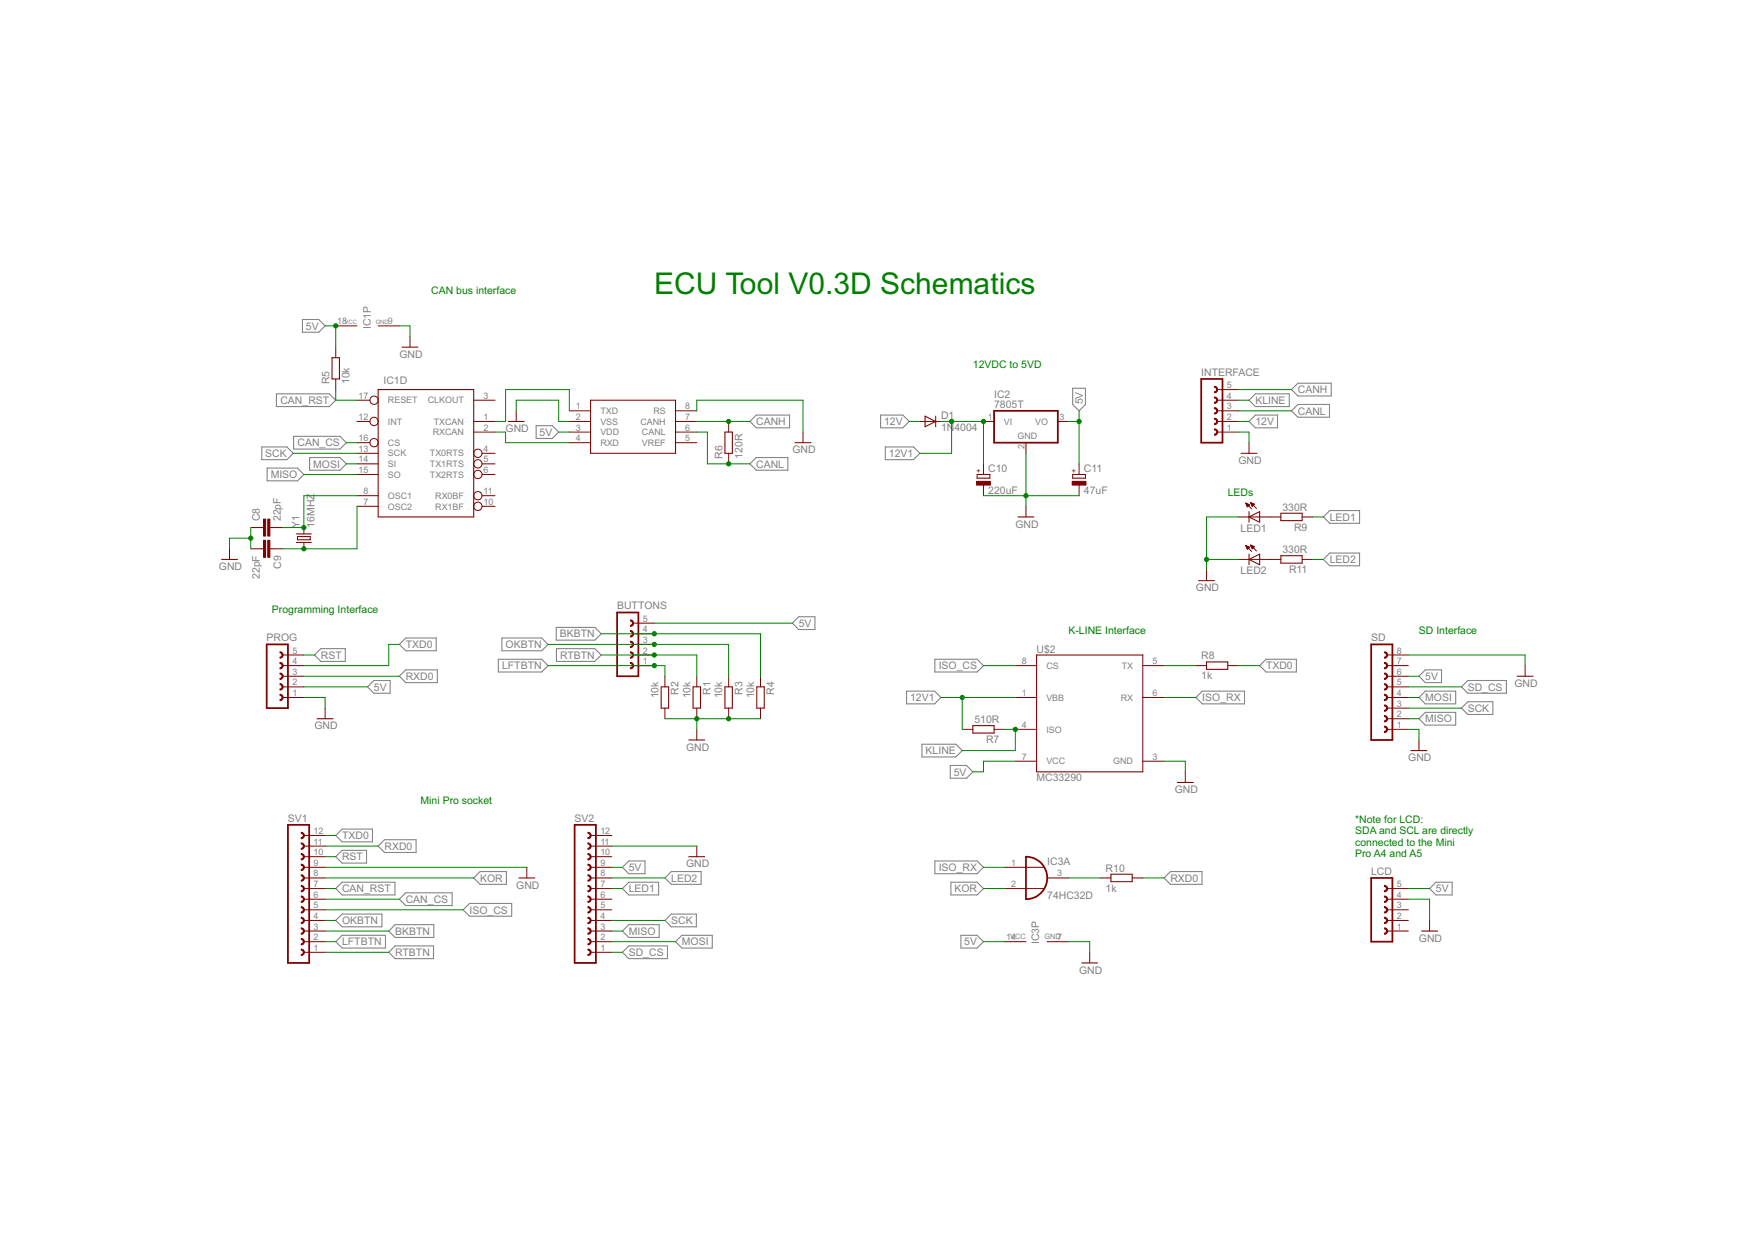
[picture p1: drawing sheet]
<svg xmlns="http://www.w3.org/2000/svg" width="420mm" height="297mm" viewBox="0 0 420 297" stroke-linecap="round" stroke-linejoin="round" font-family="sans-serif">
<g fill="none" stroke="#808080" stroke-width=".25">
<path d="M72.3 76.4h3.9l1.5 1.5-1.5 1.6h-3.9zM66.1 94.2h12.7l1.5 1.5-1.5 1.5h-12.7zM210.6 99.3h5.3l1.5 1.5-1.5 1.5h-5.3zM256.5 92.9h3.1v3.8l-1.6 1.6-1.5-1.6zM300.2 99.3h5.3v3h-5.3l-1.5-1.5zM300.2 94.2h8.1v3h-8.1l-1.5-1.5zM308.8 93.2l1.6-1.5h7.9v3h-7.9zM308.8 98.3l1.6-1.6h7.5v3.1h-7.5zM62.6 106.9h6l1.5 1.5-1.5 1.5h-6zM63.9 112h7.2l1.6 1.5-1.6 1.5h-7.2zM70.2 104.4h11.1l1.5 1.5-1.5 1.5h-11.1zM74 109.4h7.3l1.5 1.5-1.5 1.6h-7.3z"/>
<path d="M128.2 101.8h3.9l1.5 1.5-1.5 1.6h-3.9zM179.3 100.8l1.5-1.5h8v3h-8zM179.3 110.9l1.5-1.5h7.6v3.1h-7.6zM211.7 106.9h6.7l1.6 1.5-1.6 1.5h-6.7zM316.5 123.6l1.5-1.5h7.1v3.1h-7.1zM316.5 133.8l1.5-1.5h7.1v3h-7.1zM75.2 156.7l1.5-1.6h5.9v3.1h-5.9zM95.5 154.1l1.5-1.5h7.3v3h-7.3zM119.2 157.7h10.3l1.6 1.5-1.6 1.5h-10.3zM120 152.6h9.5l1.6 1.5-1.6 1.5h-9.5zM133 150.1h9.2l1.6 1.5-1.6 1.5h-9.2zM133.1 155.1h9.1l1.6 1.6-1.6 1.5h-9.1z"/>
<path d="M189.5 149l1.5-1.5h3.9v3.1h-3.9zM223.6 157.7h10.1l1.5 1.5-1.5 1.5h-10.1zM301.2 159.2l1.5-1.5h7.3v3h-7.3zM87.9 164.3l1.5-1.5h3.9v3h-3.9zM97 160.2h7.6v3.1h-7.6l-1.5-1.6zM216.8 165.3h6.7l1.5 1.5-1.5 1.5h-6.7zM220.5 178h8.1l1.5 1.5-1.5 1.5h-8.1zM286 166.8l1.5-1.5h10.1v3h-10.1zM339.3 161.7l1.5-1.5h3.9v3.1h-3.9zM339.3 166.8l1.5-1.5h7.3v3h-7.3zM339.3 171.9l1.5-1.5h7.3v3h-7.3zM349.5 169.4l1.5-1.6h6v3.1h-6z"/>
<path d="M351 162.8h9.2v3h-9.2l-1.5-1.5zM80.3 199.8l1.5-1.5h7.3v3h-7.3zM227.2 183.1h3.9l1.5 1.5-1.5 1.5h-3.9zM80.3 204.9l1.5-1.5h5.9v3h-5.9zM81.8 211h12.6v3h-12.6l-1.5-1.5zM81.8 218.6h9.5v3.1h-9.5l-1.5-1.6zM90.4 202.4l1.5-1.6h7.6v3.1h-7.6zM95.5 215.1l1.5-1.6h11.1v3.1h-11.1zM110.7 217.6l1.6-1.5h10.1v3h-10.1zM114.8 208.4h6.3v3.1h-6.3l-1.5-1.5zM148.8 207.4l1.6-1.5h3.8v3.1h-3.8zM150.4 211h7.1v3h-7.1l-1.6-1.5z"/>
<path d="M160.5 208.4h7.2v3.1h-7.2l-1.5-1.5zM223.6 205.9h10.1l1.5 1.5-1.5 1.6h-10.1zM227.4 211h6.3l1.5 1.5-1.5 1.5h-6.3zM279.9 208.4h7.5v3.1h-7.5l-1.5-1.5zM341.9 212.5l1.5-1.5h3.9v3h-3.9zM80.3 225.2l1.5-1.5h10.4v3h-10.4zM94.5 226.2h9.2v3.1h-9.2l-1.5-1.5zM94.5 221.1h9.2v3.1h-9.2l-1.5-1.5zM148.8 227.8l1.6-1.6h9.2v3.1h-9.2zM148.8 222.7l1.6-1.6h7.2v3.1h-7.2zM159 220.1l1.5-1.5h6v3.1h-6zM161.5 225.2l1.6-1.5h7.2v3h-7.2z"/>
<path d="M229.8 223.7h3.9l1.5 1.5-1.5 1.5h-3.9z"/>
</g>
<g fill="none" stroke="#800000" stroke-width=".25">
<path d="M79.4 85.6h1.8v5h-1.8zM90.4 93.2h22.9v30.4h-22.9zM96.1 83h3.8M141.2 95.7h20.3v12.7h-20.3zM221.2 99.5l2.6 1.3-2.6 1.3zM223.8 99.5v2.6M121.5 100.8h3.8M173.4 103.3h1.7v5.1h-1.7zM190.1 105.9h3.8M233.7 113.5h3v.9h-3zM256.5 113.5h3.1v.9h-3.1zM296.8 108.4h3.8"/>
<path d="M53 133.8h3.8M70.9 127.7h3.5M70.9 129.7h3.5M71.1 128.3h3.1v.8h-3.1zM243.4 123.6h3.8M286.6 138.9h3.8M298.7 123.6l2.5-1.2v2.5zM298.7 122.4v2.5M298.7 132.5v2.6M298.7 133.8l2.5-1.3v2.6zM306.3 122.7h5.1v1.8h-5.1zM306.3 132.9h5.1v1.8h-5.1z"/>
<path d="M247.9 156.7h25.4v27.9h-25.4zM288.5 158.3h5.1v1.8h-5.1zM75.8 171.9h3.9M158.1 164.3h1.8v5.1h-1.8zM164.7 177h3.8M165.7 164.3h1.8v5.1h-1.8zM173.4 164.3h1.7v5.1h-1.7zM181 164.3h1.8v5.1h-1.8zM232.6 173.5h5.1v1.8h-5.1zM337.4 179.5h3.8M362.8 161.7h3.8M281.5 187.1h3.8"/>
<path d="M124.1 210h3.8M164.7 204.9h3.8M265.7 209.1h5v1.8h-5zM258.7 230.3h3.8M340 222.7h3.8"/>
</g>
<g fill="none" stroke="#800000" stroke-width=".24">
<path d="M80.3 77.9h5.1M90.4 77.9h5.1M80.3 83v2.6M80.3 90.6v2.6M85.4 95.7h3.1M98 80.5v2.5M113.3 95.7h5.1M123.4 98.3v2.5M136.1 98.3h5.1M161.5 98.3h5.1M291.1 98.3h5M291.1 95.7h5"/>
<path d="M291.1 93.2h5M85.4 100.8h3.1M85.4 105.9h3.1M85.4 118.6h5M85.4 108.4h5M85.4 110.9h5M85.4 113.5h5M113.3 100.8h5.1M113.3 103.3h5.1M115.3 118.6h3.1M115.3 108.4h3.1M115.3 110.9h3.1"/>
<path d="M115.3 113.5h3.1M136.1 100.8h5.1M136.1 103.3h5.1M136.1 105.9h5.1M161.5 100.8h5.1M161.5 103.3h5.1M161.5 105.9h5.1M174.2 100.8v2.5M174.2 108.4v2.5M192 103.3v2.6M220 100.8h5M235.2 100.8h2.5"/>
<path d="M235.2 110.9v2.6M235.2 116v2.6M245.3 105.9v2.5M253 100.8h2.5M258 110.9v2.6M258 116v2.6M291.1 100.8h5M291.1 103.3h5M298.7 105.9v2.5M54.9 131.3v2.5M60 126.2h3M60 131.3h3"/>
<path d="M64.5 126.2h3.1M64.5 131.3h3.1M72.7 126.2v1.5M72.7 129.7v1.6M85.4 121.1h5M115.3 121.1h3.1M245.3 121.1v2.5M288.5 136.3v2.6M296.1 123.6h10.2M296.1 133.8h10.2M297.9 120.3l1.4 1.4M297.9 120.3l.9 .4-.5 .5z"/>
<path d="M297.9 130.5l1.4 1.4M297.9 130.5l.9 .4-.5 .5zM297.9 130.6h.2M298 120.4h.1M298 120.5h.4M298 130.7h.4M298 130.8h.6M298.1 120.7h.6M298.1 120.8h.6M298.1 130.9h.7M298.2 131h.4M298.2 120.9h.4"/>
<path d="M298.2 131.2h.3M298.2 121h.3M298.3 121.2h.1M298.3 131.3h.1M299.1 120.2l1.4 1.4M299.1 120.2l.9 .4-.6 .5zM299.1 130.4l1.4 1.4M299.1 130.4l.9 .3-.6 .6zM299.1 130.5h.1M299.1 120.3h.2M299.1 120.4h.5M299.1 130.6h.4"/>
<path d="M299.2 130.7h.6M299.2 120.5h.6M299.3 120.7h.6M299.3 130.8h.6M299.3 130.9h.5M299.3 120.8h.4M299.4 120.9h.2M299.4 131h.3M299.4 131.2h.1M299.4 121h.1M311.4 123.6h2.5M311.4 133.8h2.5"/>
<path d="M67.6 159.2h5.1M67.6 156.7h5.1M151.4 159.2h5.1M151.4 156.7h5.1M151.4 154.1h5.1M151.4 151.6h5.1M151.4 149h5.1M242.8 159.2h5.1M273.3 159.2h5.1M286 159.2h2.5M293.6 159.2h2.5M331.7 159.2h5.1"/>
<path d="M331.7 156.7h5.1M364.7 159.2v2.5M67.6 166.8h5.1M67.6 164.3h5.1M67.6 161.7h5.1M77.7 169.4v2.5M159 161.7v2.6M159 169.4v2.5M166.6 161.7v2.6M166.6 169.4v2.5M166.6 174.4v2.6M174.2 161.7v2.6"/>
<path d="M174.2 169.4v2.5M181.9 161.7v2.6M181.9 169.4v2.5M230.1 174.4h2.5M237.7 174.4h2.6M242.8 166.8h5.1M242.8 174.4h5.1M273.3 166.8h5.1M331.7 166.8h5.1M331.7 174.4h5.1M331.7 164.3h5.1M331.7 161.7h5.1"/>
<path d="M331.7 171.9h5.1M331.7 169.4h5.1M339.3 177v2.5M72.7 199.8h5M141.2 199.8h5.1M242.8 182.1h5.1M273.3 182.1h5.1M283.4 184.6v2.5M72.7 217.6h5M72.7 215.1h5M72.7 212.5h5M72.7 210h5"/>
<path d="M72.7 207.4h5M72.7 204.9h5M72.7 202.4h5M126 207.4v2.6M141.2 217.6h5.1M141.2 215.1h5.1M141.2 212.5h5.1M141.2 210h5.1M141.2 207.4h5.1M141.2 204.9h5.1M141.2 202.4h5.1M166.6 202.4v2.5"/>
<path d="M240.3 212.5h9.4M240.3 207.4h9.4M250.4 210h5.1M263.1 210h2.6M270.7 210h2.6M331.7 217.6h5.1M331.7 215.1h5.1M331.7 212.5h5.1M72.7 227.8h5M72.7 225.2h5M72.7 222.7h5M72.7 220.1h5"/>
<path d="M141.2 227.8h5.1M141.2 225.2h5.1M141.2 222.7h5.1M141.2 220.1h5.1M240.3 225.2h5M250.4 225.2h5.1M260.6 227.8v2.5M331.7 222.7h5.1M331.7 220.1h5.1M341.9 220.1v2.6"/>
<circle cx="89.5" cy="95.7" r=".99"/>
<circle cx="89.5" cy="105.9" r=".99"/>
<circle cx="89.5" cy="100.8" r=".99"/>
<circle cx="114.3" cy="113.5" r=".99"/>
<circle cx="114.3" cy="118.6" r=".99"/>
<circle cx="114.3" cy="108.4" r=".99"/>
<circle cx="114.3" cy="110.9" r=".99"/>
<circle cx="114.3" cy="121.1" r=".99"/>
</g>
<g fill="#800000" stroke="#800000" stroke-width=".24">
<path d="M64 124.1h.5v4.1h-.5z"/>
<path d="M63 124.1h.5v4.1h-.5z"/>
<path d="M63 129.2h.5v4.1h-.5z"/>
<path d="M64 129.2h.5v4.1h-.5z"/>
<path d="M233.5 115.1h3.3v.9h-3.3z"/>
<path d="M256.4 115.1h3.3v.9h-3.3z"/>
</g>
<path d="M237.7 98.3h15.3v7.6h-15.3zM287.3 90.6h5v15.3h-5zM63.8 154.1h5.1v15.3h-5.1zM147.6 146.5h5.1v15.2h-5.1zM327.9 154.1h5.1v22.9h-5.1zM68.9 197.3h5v33h-5zM137.4 197.3h5.1v33h-5.1zM245.3 204.9a5.1 5.1 0 0 1 5.1 5.1 5.1 5.1 0 0 1-5.1 5.1zM327.9 210h5.1v15.2h-5.1z" fill="none" stroke="#800000" stroke-width=".42"/>
<g fill="#800000" stroke="#800000" stroke-width=".24">
<path d="M72 221.9a.76 .76 0 0 1 .8 .8 .76 .76 0 0 1-.8 .7v-.2a.51 .51 0 0 0 .5-.5 .51 .51 0 0 0-.5-.5z" fill-rule="evenodd"/>
<path d="M72 224.5a.76 .76 0 0 1 .8 .7 .76 .76 0 0 1-.8 .8v-.3a.51 .51 0 0 0 .5-.5 .51 .51 0 0 0-.5-.5z" fill-rule="evenodd"/>
<path d="M72 227a.76 .76 0 0 1 .8 .8 .76 .76 0 0 1-.8 .7v-.2a.51 .51 0 0 0 .5-.5 .51 .51 0 0 0-.5-.6z" fill-rule="evenodd"/>
<path d="M72 216.8a.76 .76 0 0 1 .8 .8 .76 .76 0 0 1-.8 .8v-.3a.51 .51 0 0 0 .5-.5 .51 .51 0 0 0-.5-.5z" fill-rule="evenodd"/>
<path d="M72 219.4a.76 .76 0 0 1 .8 .7 .76 .76 0 0 1-.8 .8v-.3a.51 .51 0 0 0 .5-.5 .51 .51 0 0 0-.5-.5z" fill-rule="evenodd"/>
<path d="M72 209.2a.76 .76 0 0 1 .8 .8 .76 .76 0 0 1-.8 .7v-.2a.51 .51 0 0 0 .5-.5 .51 .51 0 0 0-.5-.5z" fill-rule="evenodd"/>
<path d="M72 211.8a.76 .76 0 0 1 .8 .7 .76 .76 0 0 1-.8 .8v-.3a.51 .51 0 0 0 .5-.5 .51 .51 0 0 0-.5-.5z" fill-rule="evenodd"/>
<path d="M72 214.3a.76 .76 0 0 1 .8 .8 .76 .76 0 0 1-.8 .7v-.2a.51 .51 0 0 0 .5-.5 .51 .51 0 0 0-.5-.6z" fill-rule="evenodd"/>
<path d="M72 204.1a.76 .76 0 0 1 .8 .8 .76 .76 0 0 1-.8 .8v-.3a.51 .51 0 0 0 .5-.5 .51 .51 0 0 0-.5-.5z" fill-rule="evenodd"/>
<path d="M72 206.7a.76 .76 0 0 1 .8 .7 .76 .76 0 0 1-.8 .8v-.3a.51 .51 0 0 0 .5-.5 .51 .51 0 0 0-.5-.5z" fill-rule="evenodd"/>
<path d="M72 199.1a.76 .76 0 0 1 .8 .7 .76 .76 0 0 1-.8 .8v-.3a.51 .51 0 0 0 .5-.5 .51 .51 0 0 0-.5-.5z" fill-rule="evenodd"/>
<path d="M72 201.6a.76 .76 0 0 1 .8 .8 .76 .76 0 0 1-.8 .7v-.2a.51 .51 0 0 0 .5-.5 .51 .51 0 0 0-.5-.6z" fill-rule="evenodd"/>
<path d="M140.6 221.9a.76 .76 0 0 1 .8 .8 .76 .76 0 0 1-.8 .7v-.2a.51 .51 0 0 0 .5-.5 .51 .51 0 0 0-.5-.5z" fill-rule="evenodd"/>
<path d="M140.6 224.5a.76 .76 0 0 1 .8 .7 .76 .76 0 0 1-.8 .8v-.3a.51 .51 0 0 0 .5-.5 .51 .51 0 0 0-.5-.5z" fill-rule="evenodd"/>
<path d="M140.6 227a.76 .76 0 0 1 .8 .8 .76 .76 0 0 1-.8 .7v-.2a.51 .51 0 0 0 .5-.5 .51 .51 0 0 0-.5-.6z" fill-rule="evenodd"/>
<path d="M140.6 216.8a.76 .76 0 0 1 .8 .8 .76 .76 0 0 1-.8 .8v-.3a.51 .51 0 0 0 .5-.5 .51 .51 0 0 0-.5-.5z" fill-rule="evenodd"/>
<path d="M140.6 219.4a.76 .76 0 0 1 .8 .7 .76 .76 0 0 1-.8 .8v-.3a.51 .51 0 0 0 .5-.5 .51 .51 0 0 0-.5-.5z" fill-rule="evenodd"/>
<path d="M140.6 209.2a.76 .76 0 0 1 .8 .8 .76 .76 0 0 1-.8 .7v-.2a.51 .51 0 0 0 .5-.5 .51 .51 0 0 0-.5-.5z" fill-rule="evenodd"/>
<path d="M140.6 211.8a.76 .76 0 0 1 .8 .7 .76 .76 0 0 1-.8 .8v-.3a.51 .51 0 0 0 .5-.5 .51 .51 0 0 0-.5-.5z" fill-rule="evenodd"/>
<path d="M140.6 214.3a.76 .76 0 0 1 .8 .8 .76 .76 0 0 1-.8 .7v-.2a.51 .51 0 0 0 .5-.5 .51 .51 0 0 0-.5-.6z" fill-rule="evenodd"/>
<path d="M140.6 204.1a.76 .76 0 0 1 .8 .8 .76 .76 0 0 1-.8 .8v-.3a.51 .51 0 0 0 .5-.5 .51 .51 0 0 0-.5-.5z" fill-rule="evenodd"/>
<path d="M140.6 206.7a.76 .76 0 0 1 .8 .7 .76 .76 0 0 1-.8 .8v-.3a.51 .51 0 0 0 .5-.5 .51 .51 0 0 0-.5-.5z" fill-rule="evenodd"/>
<path d="M140.6 199.1a.76 .76 0 0 1 .8 .7 .76 .76 0 0 1-.8 .8v-.3a.51 .51 0 0 0 .5-.5 .51 .51 0 0 0-.5-.5z" fill-rule="evenodd"/>
<path d="M140.6 201.6a.76 .76 0 0 1 .8 .8 .76 .76 0 0 1-.8 .7v-.2a.51 .51 0 0 0 .5-.5 .51 .51 0 0 0-.5-.6z" fill-rule="evenodd"/>
<path d="M150.7 153.4a.76 .76 0 0 1 .8 .7 .76 .76 0 0 1-.8 .8v-.3a.51 .51 0 0 0 .6-.5 .51 .51 0 0 0-.6-.5z" fill-rule="evenodd"/>
<path d="M150.7 155.9a.76 .76 0 0 1 .8 .8 .76 .76 0 0 1-.8 .7v-.2a.51 .51 0 0 0 .6-.5 .51 .51 0 0 0-.6-.6z" fill-rule="evenodd"/>
<path d="M150.7 158.4a.76 .76 0 0 1 .8 .8 .76 .76 0 0 1-.8 .8v-.3a.51 .51 0 0 0 .6-.5 .51 .51 0 0 0-.6-.5z" fill-rule="evenodd"/>
<path d="M150.7 148.3a.76 .76 0 0 1 .8 .7 .76 .76 0 0 1-.8 .8v-.3a.51 .51 0 0 0 .6-.5 .51 .51 0 0 0-.6-.5z" fill-rule="evenodd"/>
<path d="M150.7 150.8a.76 .76 0 0 1 .8 .8 .76 .76 0 0 1-.8 .7v-.2a.51 .51 0 0 0 .6-.5 .51 .51 0 0 0-.6-.5z" fill-rule="evenodd"/>
<path d="M67 161a.76 .76 0 0 1 .7 .7 .76 .76 0 0 1-.7 .8v-.3a.51 .51 0 0 0 .4-.5 .51 .51 0 0 0-.4-.5z" fill-rule="evenodd"/>
<path d="M67 163.5a.76 .76 0 0 1 .7 .8 .76 .76 0 0 1-.7 .7v-.2a.51 .51 0 0 0 .4-.5 .51 .51 0 0 0-.4-.5z" fill-rule="evenodd"/>
<path d="M67 166.1a.76 .76 0 0 1 .7 .7 .76 .76 0 0 1-.7 .8v-.3a.51 .51 0 0 0 .4-.5 .51 .51 0 0 0-.4-.5z" fill-rule="evenodd"/>
<path d="M67 155.9a.76 .76 0 0 1 .7 .8 .76 .76 0 0 1-.7 .7v-.2a.51 .51 0 0 0 .4-.5 .51 .51 0 0 0-.4-.6z" fill-rule="evenodd"/>
<path d="M67 158.4a.76 .76 0 0 1 .7 .8 .76 .76 0 0 1-.7 .8v-.3a.51 .51 0 0 0 .4-.5 .51 .51 0 0 0-.4-.5z" fill-rule="evenodd"/>
<path d="M331.1 168.6a.76 .76 0 0 1 .7 .8 .76 .76 0 0 1-.7 .7v-.2a.51 .51 0 0 0 .5-.5 .51 .51 0 0 0-.5-.6z" fill-rule="evenodd"/>
<path d="M331.1 171.1a.76 .76 0 0 1 .7 .8 .76 .76 0 0 1-.7 .8v-.3a.51 .51 0 0 0 .5-.5 .51 .51 0 0 0-.5-.5z" fill-rule="evenodd"/>
<path d="M331.1 173.7a.76 .76 0 0 1 .7 .7 .76 .76 0 0 1-.7 .8v-.3a.51 .51 0 0 0 .5-.5 .51 .51 0 0 0-.5-.5z" fill-rule="evenodd"/>
<path d="M331.1 163.5a.76 .76 0 0 1 .7 .8 .76 .76 0 0 1-.7 .7v-.2a.51 .51 0 0 0 .5-.5 .51 .51 0 0 0-.5-.5z" fill-rule="evenodd"/>
<path d="M331.1 166.1a.76 .76 0 0 1 .7 .7 .76 .76 0 0 1-.7 .8v-.3a.51 .51 0 0 0 .5-.5 .51 .51 0 0 0-.5-.5z" fill-rule="evenodd"/>
<path d="M331.1 155.9a.76 .76 0 0 1 .7 .8 .76 .76 0 0 1-.7 .7v-.2a.51 .51 0 0 0 .5-.5 .51 .51 0 0 0-.5-.6z" fill-rule="evenodd"/>
<path d="M331.1 158.4a.76 .76 0 0 1 .7 .8 .76 .76 0 0 1-.7 .8v-.3a.51 .51 0 0 0 .5-.5 .51 .51 0 0 0-.5-.5z" fill-rule="evenodd"/>
<path d="M331.1 161a.76 .76 0 0 1 .7 .7 .76 .76 0 0 1-.7 .8v-.3a.51 .51 0 0 0 .5-.5 .51 .51 0 0 0-.5-.5z" fill-rule="evenodd"/>
<path d="M331.1 216.8a.76 .76 0 0 1 .7 .8 .76 .76 0 0 1-.7 .8v-.3a.51 .51 0 0 0 .5-.5 .51 .51 0 0 0-.5-.5z" fill-rule="evenodd"/>
<path d="M331.1 219.4a.76 .76 0 0 1 .7 .7 .76 .76 0 0 1-.7 .8v-.3a.51 .51 0 0 0 .5-.5 .51 .51 0 0 0-.5-.5z" fill-rule="evenodd"/>
<path d="M331.1 221.9a.76 .76 0 0 1 .7 .8 .76 .76 0 0 1-.7 .7v-.2a.51 .51 0 0 0 .5-.5 .51 .51 0 0 0-.5-.5z" fill-rule="evenodd"/>
<path d="M331.1 211.8a.76 .76 0 0 1 .7 .7 .76 .76 0 0 1-.7 .8v-.3a.51 .51 0 0 0 .5-.5 .51 .51 0 0 0-.5-.5z" fill-rule="evenodd"/>
<path d="M331.1 214.3a.76 .76 0 0 1 .7 .8 .76 .76 0 0 1-.7 .7v-.2a.51 .51 0 0 0 .5-.5 .51 .51 0 0 0-.5-.6z" fill-rule="evenodd"/>
<path d="M290.4 97.5a.76 .76 0 0 1 .8 .8 .76 .76 0 0 1-.8 .7v-.2a.51 .51 0 0 0 .5-.5 .51 .51 0 0 0-.5-.6z" fill-rule="evenodd"/>
<path d="M290.4 100a.76 .76 0 0 1 .8 .8 .76 .76 0 0 1-.8 .8v-.3a.51 .51 0 0 0 .5-.5 .51 .51 0 0 0-.5-.5z" fill-rule="evenodd"/>
<path d="M290.4 102.6a.76 .76 0 0 1 .8 .7 .76 .76 0 0 1-.8 .8v-.3a.51 .51 0 0 0 .5-.5 .51 .51 0 0 0-.5-.5z" fill-rule="evenodd"/>
<path d="M290.4 92.4a.76 .76 0 0 1 .8 .8 .76 .76 0 0 1-.8 .7v-.2a.51 .51 0 0 0 .5-.5 .51 .51 0 0 0-.5-.5z" fill-rule="evenodd"/>
<path d="M290.4 95a.76 .76 0 0 1 .8 .7 .76 .76 0 0 1-.8 .8v-.3a.51 .51 0 0 0 .5-.5 .51 .51 0 0 0-.5-.5z" fill-rule="evenodd"/>
</g>
<g fill="none" stroke="#008000" stroke-width=".24">
<path d="M77.7 77.9h2.6v5.1M95.5 77.9h2.5v2.6M80.3 93.2v2.5h5.1M123.4 98.3v-2.6h10.2v5.1h2.5M136.1 98.3v-5.1h-15.2v7.6h-2.5M166.6 98.3v-2.6h25.4v7.6M258 98.3v12.6M296.1 95.7h2.6M296.1 93.2h12.7M296.1 98.3h12.7M70.1 108.4h15.3M72.7 113.5h12.7"/>
<path d="M82.8 105.9h2.6M82.8 110.9h2.6M85.4 118.6h-12.7v7.6h-5.1M118.4 103.3h2.5v2.6h15.2M133.6 103.3h2.5M166.6 100.8h12.7M166.6 103.3h2.6v7.6h10.1M217.4 100.8h2.6M225 100.8h10.2v10.1M227.6 100.8v7.6h-7.6M235.2 118.6h22.8M245.3 108.4v12.7"/>
<path d="M255.5 100.8h2.5M296.1 100.8h2.6M296.1 103.3h2.6v2.6M60 126.2v5.1M60 128.7h-5.1v2.6M85.4 121.1v10.2h-17.8M288.5 133.8h7.6M296.1 123.6h-7.6v12.7M313.9 123.6h2.6M313.9 133.8h2.6M72.7 156.7h2.5M95.5 154.1h-2.5v5.1h-20.3"/>
<path d="M131.1 154.1h43.1v7.6M131.1 159.2h27.9v2.5M143.8 156.7h22.8v5M143.8 151.6h38.1v10.1M156.5 149h33M235.2 159.2h7.6M278.4 159.2h7.6M296.1 159.2h5.1M336.8 156.7h27.9v2.5M72.7 166.8h5v2.6M72.7 164.3h15.2M72.7 161.7h22.8"/>
<path d="M159 171.9h22.9M166.6 171.9v2.5M225 166.8h17.8M230.1 166.8v7.6M240.3 174.4h2.5v5.1h-12.7M278.4 166.8h7.6M336.8 171.9h2.5M336.8 166.8h2.5M336.8 174.4h2.5v2.6M336.8 164.3h12.7M336.8 161.7h2.5M336.8 169.4h12.7"/>
<path d="M77.7 199.8h2.6M242.8 182.1h-7.6v2.5h-2.6M278.4 182.1h5v2.5M77.7 207.4h48.3M77.7 202.4h12.7M77.7 215.1h17.8M77.7 212.5h2.6M77.7 210h35.6M77.7 204.9h2.6M77.7 217.6h33M146.3 207.4h2.5M146.3 202.4h20.3"/>
<path d="M146.3 212.5h2.5M146.3 210h12.7M235.2 207.4h5.1M235.2 212.5h5.1M255.5 210h7.6M273.3 210h5.1M336.8 215.1h5.1v5M336.8 212.5h5.1M77.7 225.2h2.6M77.7 227.8h15.3M77.7 220.1h2.6M77.7 222.7h15.3"/>
<path d="M146.3 225.2h15.2M146.3 227.8h2.5M146.3 220.1h12.7M146.3 222.7h2.5M235.2 225.2h5.1M255.5 225.2h5.1v2.6"/>
</g>
<g fill="#008000" stroke="#008000" stroke-width=".24">
<circle cx="60" cy="128.7" r=".51"/>
<circle cx="245.3" cy="118.6" r=".51"/>
<circle cx="166.6" cy="171.9" r=".51"/>
<circle cx="174.2" cy="171.9" r=".51"/>
<circle cx="288.5" cy="133.8" r=".51"/>
<circle cx="80.3" cy="77.9" r=".51"/>
<circle cx="258" cy="100.8" r=".51"/>
<circle cx="72.7" cy="126.2" r=".51"/>
<circle cx="174.2" cy="100.8" r=".51"/>
<circle cx="72.7" cy="131.3" r=".51"/>
<circle cx="174.2" cy="110.9" r=".51"/>
<circle cx="235.2" cy="100.8" r=".51"/>
<circle cx="227.6" cy="100.8" r=".51"/>
<circle cx="230.1" cy="166.8" r=".51"/>
<circle cx="156.5" cy="156.7" r=".51"/>
<circle cx="156.5" cy="159.2" r=".51"/>
<circle cx="156.5" cy="151.6" r=".51"/>
<circle cx="156.5" cy="154.1" r=".51"/>
<circle cx="242.8" cy="174.4" r=".51"/>
</g>
<text font-size="8" fill="#008000" x="156.5" y="70.3">ECU Tool V0.3D Schematics</text>
<g font-size="2.8" fill="#008000">
<text x="103.1" y="70.3">CAN bus interface</text>
<text x="232.7" y="88.1">12VDC to 5VD</text>
<text x="293.6" y="118.6">LEDs</text>
<text x="65" y="146.5">Programming Interface</text>
<text x="255.5" y="151.6">K-LINE Interface</text>
<text x="339.3" y="151.6">SD Interface</text>
<text x="100.6" y="192.2">Mini Pro socket</text>
<text x="324.1" y="196.9">*Note for LCD:</text>
<text x="324.1" y="199.6">SDA and SCL are directly</text>
<text x="324.1" y="202.2">connected to the Mini</text>
<text x="324.1" y="204.9">Pro A4 and A5</text>
</g>
<g font-size="2.8" fill="#808080">
<text x="73.1" y="78.8">5V</text>
<text x="88.7" y="78.7" transform="rotate(-90 88.7 78.7)">IC1P</text>
<text x="95.5" y="85.6">GND</text>
<text x="287.3" y="89.9">INTERFACE</text>
<text x="78.8" y="91.9" transform="rotate(-90 78.8 91.9)">R5</text>
<text x="83.6" y="91.9" transform="rotate(-90 83.6 91.9)">10k</text>
<text x="91.7" y="91.9">IC1D</text>
<text x="237.7" y="95.1">IC2</text>
<text x="310.4" y="94.1">CANH</text>
<text x="67.1" y="96.6">CAN_RST</text>
<text x="180.8" y="101.7">CANH</text>
<text x="211.4" y="101.7">12V</text>
<text x="225" y="100.3">D1</text>
<text x="237.7" y="97.6">7805T</text>
<text x="258.9" y="96.7" transform="rotate(-90 258.9 96.7)">5V</text>
<text x="300.2" y="101.7">12V</text>
<text x="300.2" y="96.6">KLINE</text>
<text x="310.4" y="99.1">CANL</text>
<text x="71.2" y="106.8">CAN_CS</text>
<text x="120.9" y="103.3">GND</text>
<text x="129" y="104.2">5V</text>
<text x="225" y="103.1">1N</text>
<text x="228.2" y="103.1">4004</text>
<text x="63.4" y="109.3">SCK</text>
<text x="74.9" y="111.8">MOSI</text>
<text x="172.7" y="109.7" transform="rotate(-90 172.7 109.7)">R6</text>
<text x="177.5" y="109.7" transform="rotate(-90 177.5 109.7)">120R</text>
<text x="180.8" y="111.8">CANL</text>
<text x="189.5" y="108.4">GND</text>
<text x="212.6" y="109.3">12V1</text>
<text x="236.3" y="113">C10</text>
<text x="259.2" y="113">C11</text>
<text x="296.1" y="110.9">GND</text>
<text x="64.7" y="114.4">MISO</text>
<text x="236.3" y="118.1">220uF</text>
<text x="259.2" y="118.1">47uF</text>
<text x="62.1" y="124.7" transform="rotate(-90 62.1 124.7)">C8</text>
<text x="67.2" y="124.7" transform="rotate(-90 67.2 124.7)">22pF</text>
<text x="306.7" y="122.1">330R</text>
<text x="318" y="124.5">LED1</text>
<text x="71.6" y="126.2" transform="rotate(-90 71.6 126.2)">Y1</text>
<text x="75.2" y="126.2" transform="rotate(-90 75.2 126.2)">16MHZ</text>
<text x="242.8" y="126.2">GND</text>
<text x="296.6" y="127.2">LED1</text>
<text x="309.5" y="126.9">R9</text>
<text x="52.3" y="136.3">GND</text>
<text x="67.2" y="136" transform="rotate(-90 67.2 136)">C9</text>
<text x="296.6" y="137.4">LED2</text>
<text x="306.7" y="132.3">330R</text>
<text x="308.3" y="137.1">R11</text>
<text x="318" y="134.7">LED2</text>
<text x="62.1" y="138.5" transform="rotate(-90 62.1 138.5)">22pF</text>
<text x="286" y="141.4">GND</text>
<text x="147.6" y="145.7">BUTTONS</text>
<text x="191" y="149.9">5V</text>
<text x="63.8" y="153.4">PROG</text>
<text x="97" y="155">TXD0</text>
<text x="120.9" y="155">OKBTN</text>
<text x="133.9" y="152.5">BKBTN</text>
<text x="327.9" y="153.4">SD</text>
<text x="76.7" y="157.5">RST</text>
<text x="120.1" y="160.1">LFTBTN</text>
<text x="133.9" y="157.5">RTBTN</text>
<text x="224.5" y="160.1">ISO_CS</text>
<text x="247.9" y="156.1">U$2</text>
<text x="287.3" y="157.7">R8</text>
<text x="302.7" y="160.1">TXD0</text>
<text x="89.4" y="165.2">5V</text>
<text x="97" y="162.6">RXD0</text>
<text x="157.5" y="167" transform="rotate(-90 157.5 167)">10k</text>
<text x="162.3" y="166.2" transform="rotate(-90 162.3 166.2)">R2</text>
<text x="165.1" y="167" transform="rotate(-90 165.1 167)">10k</text>
<text x="169.9" y="166.2" transform="rotate(-90 169.9 166.2)">R1</text>
<text x="172.7" y="167" transform="rotate(-90 172.7 167)">10k</text>
<text x="177.5" y="166.2" transform="rotate(-90 177.5 166.2)">R3</text>
<text x="180.3" y="167" transform="rotate(-90 180.3 167)">10k</text>
<text x="185.1" y="166.2" transform="rotate(-90 185.1 166.2)">R4</text>
<text x="217.6" y="167.7">12V1</text>
<text x="287.3" y="162.5">1k</text>
<text x="287.5" y="167.7">ISO_RX</text>
<text x="340.8" y="162.6">5V</text>
<text x="340.8" y="167.7">MOSI</text>
<text x="351" y="165.2">SD_CS</text>
<text x="362.2" y="164.3">GND</text>
<text x="233" y="172.9">510R</text>
<text x="340.8" y="172.8">MISO</text>
<text x="351" y="170.2">SCK</text>
<text x="75.2" y="174.4">GND</text>
<text x="164.1" y="179.5">GND</text>
<text x="235.8" y="177.7">R7</text>
<text x="221.3" y="180.4">KLINE</text>
<text x="228.1" y="185.5">5V</text>
<text x="336.8" y="182">GND</text>
<text x="247.9" y="186.9">MC33290</text>
<text x="280.9" y="189.7">GND</text>
<text x="68.8" y="196.5">SV1</text>
<text x="137.4" y="196.5">SV2</text>
<text x="81.8" y="200.7">TXD0</text>
<text x="92" y="203.3">RXD0</text>
<text x="81.8" y="205.8">RST</text>
<text x="150.4" y="208.3">5V</text>
<text x="164.1" y="207.4">GND</text>
<text x="224.5" y="208.3">ISO_RX</text>
<text x="250.4" y="206.8">IC3A</text>
<text x="264.4" y="208.5">R10</text>
<text x="327.9" y="209.2">LCD</text>
<text x="81.8" y="213.4">CAN_RST</text>
<text x="97" y="215.9">CAN_CS</text>
<text x="114.8" y="210.9">KOR</text>
<text x="123.4" y="212.5">GND</text>
<text x="150.4" y="213.4">LED1</text>
<text x="160.5" y="210.9">LED2</text>
<text x="228.2" y="213.4">KOR</text>
<text x="250.4" y="215.1">74HC32D</text>
<text x="264.4" y="213.3">1k</text>
<text x="279.9" y="210.9">RXD0</text>
<text x="343.4" y="213.4">5V</text>
<text x="81.8" y="221">OKBTN</text>
<text x="112.3" y="218.5">ISO_CS</text>
<text x="160.5" y="221">SCK</text>
<text x="81.8" y="226.1">LFTBTN</text>
<text x="94.5" y="223.6">BKBTN</text>
<text x="150.4" y="223.6">MISO</text>
<text x="163.1" y="226.1">MOSI</text>
<text x="230.6" y="226.1">5V</text>
<text x="248.5" y="225.9" transform="rotate(-90 248.5 225.9)">IC3P</text>
<text x="339.3" y="225.2">GND</text>
<text x="94.5" y="228.6">RTBTN</text>
<text x="150.4" y="228.6">SD_CS</text>
<text x="258" y="232.8">GND</text>
</g>
<g font-size="2.4" fill="#808080">
<text x="80.6" y="77.6">18</text>
<text x="92.8" y="77.6">9</text>
<text x="85.7" y="95.4">17</text>
<text x="115.6" y="95.4">3</text>
<text x="293.4" y="95.4">4</text>
<text x="293.4" y="92.8">5</text>
<text x="85.7" y="100.4">12</text>
<text x="92.8" y="101.5">INT</text>
<text x="92.8" y="96.5">RESET</text>
<text x="102.3" y="96.5">CLKOUT</text>
<text x="103.7" y="101.5">TXCAN</text>
<text x="115.6" y="100.4">1</text>
<text x="137.7" y="97.9">1</text>
<text x="137.7" y="100.4">2</text>
<text x="143.6" y="99">TXD</text>
<text x="143.6" y="101.5">VSS</text>
<text x="153.2" y="101.5">CANH</text>
<text x="156.2" y="99">RS</text>
<text x="163.9" y="100.4">7</text>
<text x="163.9" y="97.9">8</text>
<text x="236.2" y="100.4">1</text>
<text x="240.1" y="101.5">VI</text>
<text x="247.5" y="101.5">VO</text>
<text x="253.3" y="100.4">3</text>
<text x="293.4" y="100.4">2</text>
<text x="293.4" y="97.9">3</text>
<text x="85.7" y="105.5">16</text>
<text x="92.8" y="106.6">CS</text>
<text x="103.5" y="104.1">RXCAN</text>
<text x="115.6" y="103">2</text>
<text x="137.7" y="103">3</text>
<text x="137.7" y="105.5">4</text>
<text x="143.6" y="104.1">VDD</text>
<text x="143.6" y="106.6">RXD</text>
<text x="153.5" y="106.6">VREF</text>
<text x="153.5" y="104.1">CANL</text>
<text x="163.9" y="105.5">5</text>
<text x="163.9" y="103">6</text>
<text x="243.3" y="105.1">GND</text>
<text x="245" y="107.4" transform="rotate(-90 245 107.4)">2</text>
<text x="293.4" y="103">1</text>
<text x="85.7" y="108.1">13</text>
<text x="85.7" y="110.6">14</text>
<text x="85.7" y="113.1">15</text>
<text x="92.8" y="109.2">SCK</text>
<text x="92.8" y="111.7">SI</text>
<text x="102.8" y="109.2">TX0RTS</text>
<text x="102.8" y="111.7">TX1RTS</text>
<text x="115.6" y="108.1">4</text>
<text x="115.6" y="110.6">5</text>
<text x="115.6" y="113.1">6</text>
<text x="86.9" y="118.2">8</text>
<text x="92.8" y="119.3">OSC1</text>
<text x="92.8" y="114.2">SO</text>
<text x="102.8" y="114.2">TX2RTS</text>
<text x="104.1" y="119.3">RX0BF</text>
<text x="115.6" y="118.2">11</text>
<text x="86.9" y="120.7">7</text>
<text x="92.8" y="121.9">OSC2</text>
<text x="104.1" y="121.9">RX1BF</text>
<text x="115.6" y="120.7">10</text>
<text x="153.7" y="148.7">5</text>
<text x="153.7" y="153.8">3</text>
<text x="153.7" y="151.2">4</text>
<text x="69.9" y="161.4">3</text>
<text x="69.9" y="158.8">4</text>
<text x="69.9" y="156.3">5</text>
<text x="153.7" y="158.8">1</text>
<text x="153.7" y="156.3">2</text>
<text x="244.4" y="158.8">8</text>
<text x="250.2" y="160">CS</text>
<text x="268.2" y="160">TX</text>
<text x="275.6" y="158.8">5</text>
<text x="334" y="161.4">6</text>
<text x="334" y="158.8">7</text>
<text x="334" y="156.3">8</text>
<text x="69.9" y="166.5">1</text>
<text x="69.9" y="163.9">2</text>
<text x="244.4" y="166.5">1</text>
<text x="250.2" y="167.6">VBB</text>
<text x="268" y="167.6">RX</text>
<text x="275.6" y="166.5">6</text>
<text x="334" y="166.5">4</text>
<text x="334" y="163.9">5</text>
<text x="334" y="171.5">2</text>
<text x="334" y="169">3</text>
<text x="244.4" y="174.1">4</text>
<text x="250.2" y="175.2">ISO</text>
<text x="334" y="174.1">1</text>
<text x="244.4" y="181.7">7</text>
<text x="250.2" y="182.8">VCC</text>
<text x="266.2" y="182.8">GND</text>
<text x="275.6" y="181.7">3</text>
<text x="75" y="202">11</text>
<text x="75" y="199.5">12</text>
<text x="143.6" y="202">11</text>
<text x="143.6" y="199.5">12</text>
<text x="75" y="209.6">8</text>
<text x="75" y="207.1">9</text>
<text x="75" y="204.5">10</text>
<text x="143.6" y="209.6">8</text>
<text x="143.6" y="207.1">9</text>
<text x="143.6" y="204.5">10</text>
<text x="241.8" y="207.1">1</text>
<text x="252.8" y="209.6">3</text>
<text x="75" y="214.7">6</text>
<text x="75" y="212.2">7</text>
<text x="143.6" y="214.7">6</text>
<text x="143.6" y="212.2">7</text>
<text x="241.8" y="212.2">2</text>
<text x="334" y="214.7">4</text>
<text x="334" y="212.2">5</text>
<text x="75" y="219.8">4</text>
<text x="75" y="217.2">5</text>
<text x="143.6" y="219.8">4</text>
<text x="143.6" y="217.2">5</text>
<text x="334" y="219.8">2</text>
<text x="334" y="217.2">3</text>
<text x="75" y="227.4">1</text>
<text x="75" y="224.9">2</text>
<text x="75" y="222.3">3</text>
<text x="143.6" y="227.4">1</text>
<text x="143.6" y="224.9">2</text>
<text x="143.6" y="222.3">3</text>
<text x="240.6" y="224.9">14</text>
<text x="252.8" y="224.9">7</text>
<text x="334" y="222.3">1</text>
</g>
<g font-size="2" fill="#800000">
<text x="234.6" y="113.1" transform="rotate(-90 234.6 113.1)">+</text>
<text x="257.5" y="113.1" transform="rotate(-90 257.5 113.1)">+</text>
</g>
<g font-size="2" fill="#808080">
<text x="241.6" y="224.6">VCC</text>
<text x="249.8" y="224.6">GND</text>
</g>
<g font-size="1.6" fill="#808080">
<text x="82.4" y="77.4">VCC</text>
<text x="89.8" y="77.4">GND</text>
</g>
</svg>
